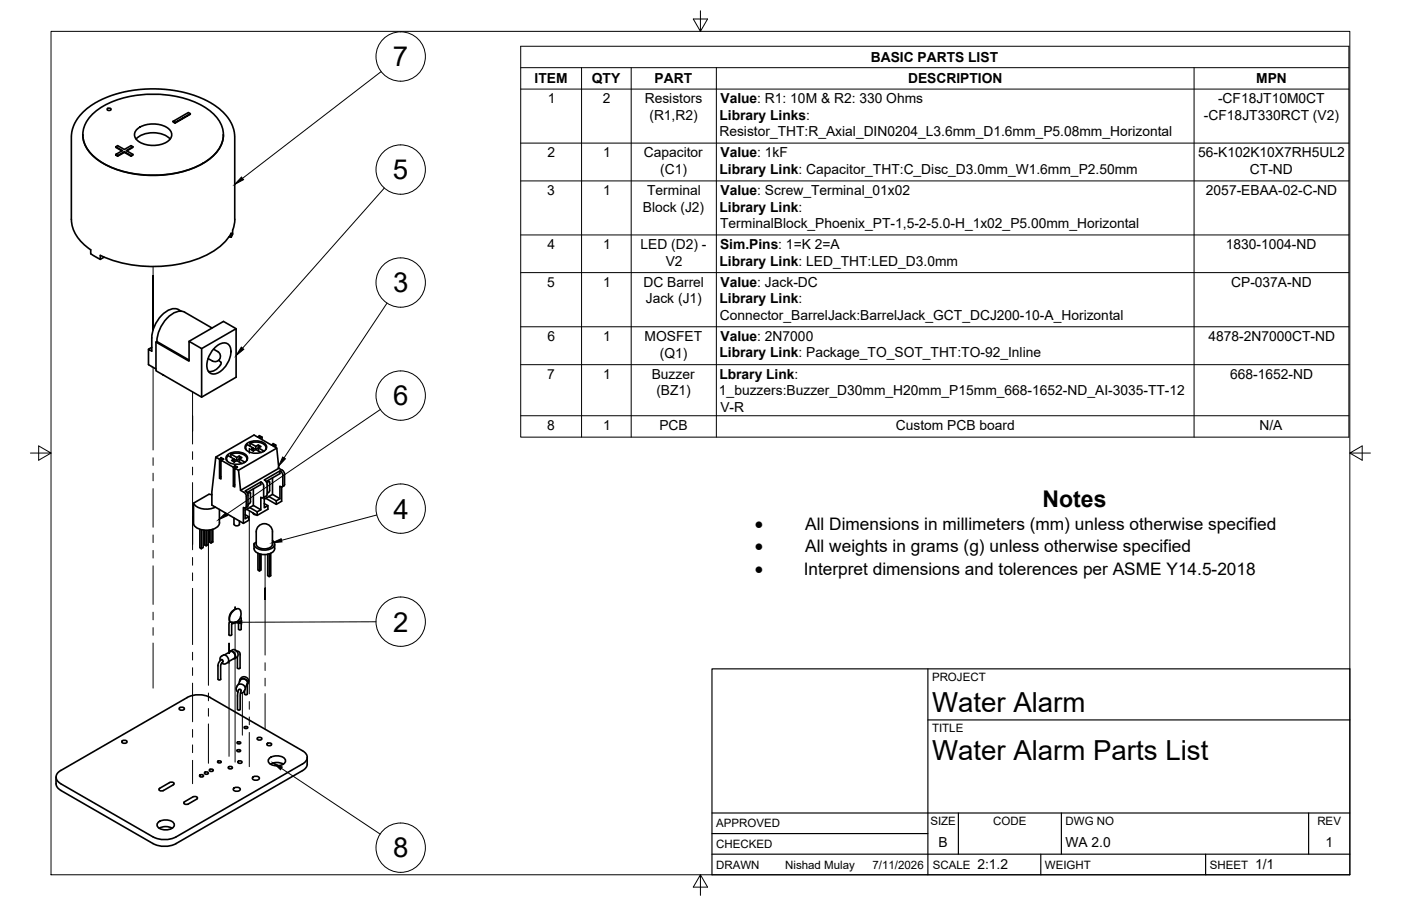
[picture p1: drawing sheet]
<svg xmlns="http://www.w3.org/2000/svg" width="432mm" height="279mm" viewBox="0 0 432 279" stroke-linecap="round" stroke-linejoin="round" font-family="sans-serif">
<!-- layer: Visible -->
<g fill="none" stroke="#000" stroke-width=".51">
<path d="M28 35.7a25.5 25.5 0 0 1 17.3-6.6 29.4 29.4 0 0 1 20 5.6 8.4 8.4 0 0 1 0 13.7 29.9 29.9 0 0 1-21.8 5.5 24.8 24.8 0 0 1-15.5-6.5 8.1 8.1 0 0 1 0-11.7zM33.2 33.4l.6-.1 .4 .5-.7 .3-.5-.3zM42.5 39.7a8.2 8.2 0 0 1 9.9 .5 2.36 2.36 0 0 1-1.1 3.7 8.4 8.4 0 0 1-9.3-1 2.2 2.2 0 0 1 .5-3.2zM53.4 37.4l.6 .4v.2l-.6-.4zM54 37.8l4.7-2.7v.1l-4.7 2.8M58.7 35.1l-.6-.4-4.7 2.7M25.5 41.6a10.1 10.1 0 0 0 5.7 8.4 33.5 33.5 0 0 0 32 0 10.4 10.4 0 0 0 5.7-8.4M35.7 45.3l2 1.1-2 1.2 .6 .6-.6-.6M37.6 46.5l-1.9-1.1v-.1l.6-.4 2 1.2 2.1-1.2 .6 .4v.1l-1.9 1.1M38.3 47l2.1 1.2v-.2l.6-.4M38.3 46.8l-2 1.2M40.4 48l-2.1-1.2v.2l-2 1.2"/>
<path d="M41 45.3l-2.1 1.1 2.1 1.2v.2l-.6 .4M41.9 42.9a8 8 0 0 1 10.5 0M68.8 41.6h.1M22 67.7v-26l.6-2.8 1.3-2.3 1.8-2.1 2.4-1.9 3.3-1.9 3-1.3 3.3-.9 3.7-.7 3.6-.3h4.3l3.6 .3 3.8 .7 3.3 .9 3 1.3 2 1.1 2.6 1.7 2.1 2.1 1.5 2.2 .8 2 .3 2.3 .1 26.1-.7 2.7M22 67.7a11.6 11.6 0 0 0 6 9.3v1.3l2.9 1.7M32.1 79.3l-1.2 .7M71.2 71.9v1.3l-.7-.2M71.3 71.9a21.1 21.1 0 0 1-13.7 9 40.7 40.7 0 0 1-26.7-2.2v1.3M71.7 70.9v1.3M71.7 72.1l-.4 1M55.9 96a4 4 0 0 0-5.4 .7 10.8 10.8 0 0 0-3.7 7.5v4.1l-1-.6v4.8l2.3 1.3M46.8 107.1l-1 .6"/>
<path d="M48.1 105.5l10.2 5.9v-6.1l3.8 2.2v15M48.4 105.3l-.3 .2v8.8l14 8.2 10.7-6.2v-14.9l-10.7 6.1M48.4 105.3l9.9 5.7M50.2 115.5l.2 .2M65.3 101.2l-8.4-4.9a4.8 4.8 0 0 0-5.5 1.9 11.2 11.2 0 0 0-3 7.1M65.8 107.7a2.61 2.61 0 0 1 2.1 2.2 1.66 1.66 0 0 1-2.4 1.4l-1.4-.7M66.2 107.3a3.2 3.2 0 0 1 4.4-.9 5.9 5.9 0 0 1-1.3 6.8l-.5 .6a3.2 3.2 0 0 1-4.4 .9 5.9 5.9 0 0 1 1.2-6.8zM67.4 111.1l.8 .9a3.6 3.6 0 0 1-3.9 2.6M72.8 101.4l-3.9-2.3-10.6 6.2M75.7 138.2v.3M76 136.9a4.6 4.6 0 0 1 6 .3 1.63 1.63 0 0 1-1.4 2.3 4.5 4.5 0 0 1-4.9-1 1.25 1.25 0 0 1 .3-1.6zM76.2 137.1l2.6 1.5 .9-.4"/>
<path d="M76.2 137.1l-.4 .6v1M77.1 136.6l1.7 1.1 .8-.5 .8 .5-.7 .5v.9M77.1 136.6v1M77.1 136.6a3.9 3.9 0 0 1 4.9 1.3l-.1 .8M78.8 137.7v.9l-.7 .5-.8-.5 .7-.4v.8M78.8 138.6l1.7 1M79.6 137.2v1M79.7 138.2l1.7 .9M80.8 134.8v.8M82 138.2v.3M85 137.3v.7M85.3 138.2l-11.8 6.8"/>
<path d="M59.7 155.2a4.9 4.9 0 0 0 5.7 1.6l1-.4M65.3 152.6l-.9-.2-4.8 2.8v6.5a5.3 5.3 0 0 0 7.3 .9l.7-.9v-.5v-4.1M66.5 141l1.2 .6v5.9l.4 .2v-5.8l3.8 2.2v5.8l.4 .3v-5.9l1.2 .7 .6 6.2a2.1 2.1 0 0 1 1.8 1.9v3.4l-.4 .2-.5-.2v4.9l-9.7-5.6v-4.1zM66.5 141l11.8-6.8 1.2 .6 .4-.5 .9 .5-.9 .3 3.8 2.2 .5-.5 .8 .5-.9 .2 1.2 .7 .6 6.2a2.11 2.11 0 0 1 1.8 1.8v3.2l-.2 .4M68.1 147l-.4 .5M68.1 141.1v.8l.9-.3-.9-.5-.4 .5M69.8 141.6v.3M70.1 140.3a4.6 4.6 0 0 1 6 .4 1.63 1.63 0 0 1-1.4 2.2 4.5 4.5 0 0 1-4.9-1 1.25 1.25 0 0 1 .3-1.6zM71.2 140l1.8 1.1 .7-.5 .8 .5-.7 .5v.9M71.2 140v1M71.2 140a3.9 3.9 0 0 1 4.9 1.3l-.1 .8M72.1 159.7v2a.97 .97 0 0 0 1.7 0v-1"/>
<path d="M72.3 149.5l-.4 .4M72.4 143.6l-.1 .7 .9-.2-.8-.5-.5 .5M73 141.1v.9l-.8 .5-.8-.5 .7-.4v.8M73 142l1.6 1M73.7 140.6v1M73.8 141.6l-.8 .4-2.6-1.5-.5 .6v1M73.8 141.6l1.7 .9M75.5 156.7v3.3l1.2-.7v1.1l-1.7 1M75.5 158.7l1.2 .6M76.1 141.6v.3M76.2 156.3l-.5 .3M76.2 156.3l.2-.2 .1-3.4-.3-.7-.7-.6 4.9-2.8 .2 .1 .6 .9 .1 3.5-.2 .4-.7-.1v3.8l-1.1 .6"/>
<path d="M76.9 151.9l-.6 .3M76.9 155.3l-.5 .2M76.9 151.9l.3 .2v2.6l-.3 .6M77 156.5l2.3 1.3v1.1M77 156.5l1.1-.6 2.3 1.3M77 156.5l-1.5 .8M78 158.2l.3 .4 .7 .1M78.1 150.8v5.1M80.4 148.6v.8l-4.3 2.5M81.4 155.3l1.2 .6v1.1l-3.3 1.9-3.3-1.8M81.4 153.3v3.3l1.2-.7M82.9 153.1l2.3 1.4v1"/>
<path d="M82.9 153.1l1.1-.6 2.3 1.3M82.9 153.1l-1.5 .8M83.1 148.7v2.6M83.1 148.7l-.2-.3-.7 .4M83.1 151.3l-.2 .4-.6 .4M84 147.4v5.1M85.9 144.4l-11.8 6.8M86.3 145.2v.9l-4.3 2.4M86.8 150.2v4.4l-1.6 .9-3.3-1.8M87.2 149.7l-.1-3.5-.8-1-4.9 2.8 .9 1v3.5l-.2 .4-1 .6M87.2 149.7l-.2 .4-.7-.1v3.8l-1.1 .7M87.5 149.8l-.5 .3"/>
<path d="M61.6 163.2v5.7l.4 .3M62 163.4v5.8M62.6 163.5v5.4l-.6 .3M63.1 163.5v4.6l.4 .2M64.1 163.5v4.5l-.6 .3v-4.7M64.6 163.5v3.7l.4 .3M65.6 163.2v3.9l-.6 .4v-4.1M78.3 167.8a2.64 2.64 0 0 0 3.2 3.2 2.62 2.62 0 0 0 3.1-3.2M79.5 170.6v5.2l.5 .3M79.9 162.1a2.51 2.51 0 0 1 2.7-.4 2.51 2.51 0 0 1 1.4 2.3v3.8a2.9 2.9 0 0 1-4.3 1l-.7-1v-3.8a2.5 2.5 0 0 1 .9-1.9zM80 170.8v5.3l.5-.3v-4.9M82.5 170.9v6.6l.5 .3"/>
<path d="M83.4 170.6v6.9l-.4 .3v-7M84 166.7a1.37 1.37 0 0 1 .6 1.4 1.37 1.37 0 0 1-1.1 1.1 4.4 4.4 0 0 1-5-.8l-.2-.8 .7-.4M70.8 191.7l-.2 .7v3.3l.4 .3 .4-.3 .2-3.7-.6-.1a3.1 3.1 0 0 1 2.5-4.2 2.31 2.31 0 0 1 .1 3.5l-1.2 .9-.9 .2M73 187.7a3 3 0 0 0-2.2 3.9M74.1 190.2l.2 .5v3.3l-.1 .2-.7-.2v-2.7M55.2 218.4a.86 .86 0 0 1 .9-.4 .86 .86 0 0 1 .7 .7 .86 .86 0 0 1-.9 .4 .86 .86 0 0 1-.7-.7zM67.8 203.8l.5-.4 .5 .6-.8 1.1v4.4l-.4 .2-.4-.2v-4.4zM67.9 203.7l-.1-.7 .3-.5a1.35 1.35 0 0 1 2.1 .2 1.35 1.35 0 0 1-.7 2l-.5 .1-.7-.4M70.8 201.1l.1-.3a1.44 1.44 0 0 1 1.4 .8 1.44 1.44 0 0 1-.1 1.5h-.2M71 200.8l1.1-.5 .6 .2 .4 .5 .3 .8-.1 .6-1 .7M71.1 200.9l-1.9 1.1M71.1 200.9a1.38 1.38 0 0 1 1.2 2.1l-1.9 1"/>
<path d="M73 200.8l.7 .2 .3 .6v4.4l-.4 .2-.4-.2v-3.5M73.3 213.4l-.5-1.1a1.38 1.38 0 0 1 1.9-1.2 1.38 1.38 0 0 1 .5 2.2l-1.1 .4M73.6 212.7l.4-.1 .3 .3-.3 1.6v4.3l-.4 .2-.4-.3v-4.4zM73.8 210.3a1.31 1.31 0 0 1 1.5-1 1.31 1.31 0 0 1 1.1 1.4l-.4 .6M73.9 209.8l.6-.9 1.3-.1 .8 1-.3 1.1M74 209.9l-.6 1.2M74 209.9a1.23 1.23 0 0 1 1.5-.4 1.23 1.23 0 0 1 .7 1.4l-.6 1.3M75.4 212.9v1.1M76.2 211.1v2.9l-.4 .3-.4-.3M17.3 239.6a3.6 3.6 0 0 0 .5 3.4l.9 .7M37.6 228.6a.86 .86 0 0 1 .9-.4 .86 .86 0 0 1 .6 .7 .86 .86 0 0 1-.9 .4 .86 .86 0 0 1-.6-.7zM61.7 239l.6-.1 .4 .5-.7 .2-.5-.2z"/>
<path d="M63.2 238.1h.6l.4 .4-.7 .3-.5-.3zM64.7 237.3l.6-.1 .4 .4-.7 .3-.5-.3zM67.1 234.9l.7-.3 .4 .4-.7 .3zM70.5 236.5l.7-.1 .4 .2a.67 .67 0 0 1-.6 .5 .67 .67 0 0 1-.7-.5zM73 231.4l.7-.2 .4 .4-.7 .2zM73.1 229l.7-.2 .4 .4-.7 .2zM73.5 234.7h.7l.4 .2a.67 .67 0 0 1-.7 .5 .67 .67 0 0 1-.6-.5zM75.2 224.3l.8-.3 .4 .4-.7 .3zM77.8 239.8l1.1-.4a.79 .79 0 0 1 1 .8l-1 .4a.79 .79 0 0 1-1.1-.8zM79.4 227.5l.9-.1 .4 .3a.76 .76 0 0 1-.7 .5 .76 .76 0 0 1-.7-.5zM82.5 229.2l.8-.1 .4 .3a.76 .76 0 0 1-.7 .6 .76 .76 0 0 1-.7-.6zM83 233.9a3.6 3.6 0 0 1 4.9 .3 1.61 1.61 0 0 1-1.7 1.9 2.86 2.86 0 0 1-3.5-1.5z"/>
<path d="M83.3 235.7a4.2 4.2 0 0 1 4 0M94.7 233.6a3.6 3.6 0 0 1-.5 3.3l-1 .8-38.9 22.5a7.8 7.8 0 0 1-7.1 0l-28.5-16.4M47.2 258.1l-28.5-16.4a2.14 2.14 0 0 1-1.4-2 2.14 2.14 0 0 1 1.4-2.1l39-22.5a7.7 7.7 0 0 1 7.1 0l28.4 16.4a2.16 2.16 0 0 1 1.5 2.1 2.16 2.16 0 0 1-1.5 2l-38.9 22.5M47.2 258.1a7.8 7.8 0 0 0 7.1 0M48.7 253.6a3.6 3.6 0 0 1 5 .4 1.61 1.61 0 0 1-1.8 1.8 2.86 2.86 0 0 1-3.5-1.4zM49.1 255.4a4.2 4.2 0 0 1 4 0M49.2 243.1l-.2 .5 1.1 .3 3.3-1.9 .2-.5-1.1-.3-3.3 1.9M59.4 245.8l1-.1 .5 .4-2.9 1.8-.9 .1-.4-.2 .2-.5 2.5-1.5M72 243.2l1-.4a.79 .79 0 0 1 1 .8l-1 .4a.79 .79 0 0 1-1-.8z"/>
</g>
<!-- layer: Tweak Trail -->
<g fill="none" stroke="#000" stroke-width=".31">
<path d="M47.2 82.2v19.5M47.2 113.3v25.5M59.4 120.8v16.1M59.4 139.3v2.4M76.8 139.7v-1.4v1.4M47.2 141.2v2.3M47.2 145.9v2.4M47.2 150.7v11.9M59.4 148.8v20.7M59.4 144.1v2.4M76.8 157.5v56.5M47.2 165v2.3"/>
<path d="M47.2 169.7v2.4M47.2 174.5v11.9M59.4 171.9v2.4M59.4 176.7v2.4M64.2 163.5v47.8M81.7 171v31M47.2 188.8v2.4M47.2 193.5v2.4M47.2 198.3v13.9M59.4 181.4v17.4M72.5 192.1v42.9M72.5 188v-.9v.9"/>
<path d="M59.4 201.1v2.4M59.4 205.9v2.4M59.4 210.7v11.9M64.2 213.7v2.4M64.2 218.5v2.4M70.6 204.6v-.7v29.4M70.6 201.6v-3.3v3.3M74.7 213.7v13M76.8 216.3v2.4M81.7 204.4v2.4M81.7 209.1v2.4M81.7 213.9v10.8"/>
<path d="M59.4 225v2.4M59.4 229.7v2.4M59.4 234.5v7.2M64.2 223.2v12.2M76.8 221.1v2.4M76.8 225.9v10.5"/>
</g>
<!-- layer: Border -->
<path d="M15.7 9.7h400.3v260.1h-400.3zM215.9 3.3v6.4l-2.2-3.8h4.4l-2.2 3.8M9.4 139.7h6.3l-3.8-2.2v4.4l3.8-2.2M416 139.7l3.8 2.2v-4.4l-3.8 2.2h6.4M215.9 269.8l2.2 3.8h-4.4l2.2-3.8v6.3" fill="none" stroke="#000" stroke-width=".31"/>
<!-- layer: Titleblock -->
<path d="M219.4 206.3h196.6v63.5h-196.6zM286 206.3v63.5M286 222h130M219.4 257.1h66.6M219.4 250.7h196.6M295.4 250.7v12.7M327.1 250.7v12.7M403.3 250.7v12.7M219.4 263.4h196.6M320.8 263.4v6.4M371.6 263.4v6.4" fill="none" stroke="#000" stroke-width=".36"/>
<!-- layer: Balloons -->
<g fill="none" stroke="#000" stroke-width=".31">
<circle cx="123.5" cy="17.4" r="7.6"/>
<circle cx="123.5" cy="52.3" r="7.6"/>
<circle cx="123.5" cy="87.1" r="7.6"/>
<circle cx="123.5" cy="122" r="7.6"/>
<circle cx="123.5" cy="156.9" r="7.6"/>
<circle cx="123.5" cy="191.7" r="7.6"/>
<circle cx="123.5" cy="261.4" r="7.6"/>
</g>
<!-- layer: 0 -->
<path d="M74.4 54.6l.7 .8-2.8 1.5zM74.4 107l.7 .7-2.4 2zM67.3 160.3l2.2-2.1 .6 .8zM87.1 140.9l.9 .6-2.1 2.3zM83.8 167.4l2.9-1.3 .2 1zM71.5 191.9l3-.5v1zM84.2 235.3l2.8 1.2-.5 .9z" fill="#000" stroke="#000" stroke-width=".31"/>
<path d="M117.5 22.1l-42.8 32.9M118.4 58l-43.6 49.4M119.3 93.5l-31.8 47.7M117.2 126.3l-47.4 32.3M116.1 158.8l-29.3 7.8M115.9 191.7l-41.4 .2M86.7 237l30.5 20.2" fill="none" stroke="#000" stroke-width=".31"/>
<!-- layer: Custom Tables -->
<g fill="none" stroke="#000" stroke-width=".31">
<path d="M160.5 14.3h255.2v120.5h-255.2zM160.5 20.9h255.2M160.5 27.5h255.2M179.2 20.9v113.9M194.5 20.9v113.9M220.8 20.9v113.9M368 20.9v113.9M160.5 44.1h255.2M160.5 55.8h255.2M160.5 72.5h255.2M160.5 84.1h255.2M160.5 100.8h255.2"/>
<path d="M160.5 112.5h255.2M160.5 128.2h255.2"/>
</g>
<g font-size="8.5">
<text x="121.1" y="20.5">7</text>
<text x="121.1" y="55.3">5</text>
<text x="121.1" y="90.1">3</text>
<text x="121.2" y="125">6</text>
<text x="121.3" y="159.9">4</text>
<text x="121.2" y="194.8">2</text>
<text x="287.3" y="219.5">Water Alarm</text>
<text x="287.3" y="234.5">Water Alarm Parts List</text>
<text x="121.1" y="264.4">8</text>
</g>
<text font-size="7.1" x="321.3" y="156.3">Notes</text>
<g font-size="5.6">
<text x="232.7" y="163.5">·</text>
<text x="232.7" y="170.4">·</text>
<text x="232.7" y="177.2">·</text>
</g>
<g font-size="5.3">
<text x="248.2" y="163.5">All Dimensions in millimeters (mm) unless otherwise specified</text>
<text x="248.2" y="170.4">All weights in grams (g) unless otherwise specified</text>
<text x="247.7" y="177.2">Interpret dimensions and tolerences per ASME Y14.5-2018</text>
</g>
<g font-size="4.3">
<text x="268.4" y="19.1">BASIC PARTS LIST</text>
<text x="164.8" y="25.7">ITEM</text>
<text x="182.4" y="25.6">QTY</text>
<text x="201.8" y="25.7">PART</text>
<text x="279.9" y="25.7">DESCRIPTION</text>
<text x="387.2" y="25.7">MPN</text>
<text x="168.8" y="31.8">1</text>
<text x="185.8" y="31.8">2</text>
<text x="198.7" y="31.8">Resistors</text>
<text x="222.1" y="31.8">Value: R1: 10M &amp; R2: 330 Ohms</text>
<text x="375.4" y="31.8">-CF18JT10M0CT</text>
<text x="200.2" y="36.9">(R1,R2)</text>
<text x="221.7" y="36.9">Library Links:</text>
<text x="371.1" y="37">-CF18JT330RCT (V2)</text>
<text x="221.7" y="42">Resistor_THT:R_Axial_DIN0204_L3.6mm_D1.6mm_P5.08mm_Horizontal</text>
<text x="168.7" y="48.5">2</text>
<text x="185.9" y="48.5">1</text>
<text x="198.4" y="48.5">Capacitor</text>
<text x="203.5" y="53.6">(C1)</text>
<text x="221.7" y="53.6">Library Link: Capacitor_THT:C_Disc_D3.0mm_W1.6mm_P2.50mm</text>
<text x="222.1" y="48.5">Value: 1kF</text>
<text x="369.3" y="48.5">56-K102K10X7RH5UL2</text>
<text x="385.3" y="53.6">CT-ND</text>
<text x="168.7" y="60.1">3</text>
<text x="185.9" y="60.1">1</text>
<text x="198.1" y="65.3">Block (J2)</text>
<text x="199.5" y="60.1">Terminal</text>
<text x="221.7" y="65.3">Library Link:</text>
<text x="222.1" y="60.2">Value: Screw_Terminal_01x02</text>
<text x="371.7" y="60.2">2057-EBAA-02-C-ND</text>
<text x="222" y="70.3">TerminalBlock_Phoenix_PT-1,5-2-5.0-H_1x02_P5.00mm_Horizontal</text>
<text x="168.7" y="76.8">4</text>
<text x="185.9" y="76.8">1</text>
<text x="197.4" y="76.8">LED (D2) -</text>
<text x="221.9" y="76.8">Sim.Pins: 1=K 2=A</text>
<text x="377.8" y="76.8">1830-1004-ND</text>
<text x="205.2" y="81.9">V2</text>
<text x="221.7" y="81.9">Library Link: LED_THT:LED_D3.0mm</text>
<text x="168.7" y="88.4">5</text>
<text x="185.9" y="88.4">1</text>
<text x="198.3" y="88.5">DC Barrel</text>
<text x="222.1" y="88.5">Value: Jack-DC</text>
<text x="379.5" y="88.5">CP-037A-ND</text>
<text x="199.1" y="93.6">Jack (J1)</text>
<text x="221.7" y="93.5">Library Link:</text>
<text x="221.8" y="98.7">Connector_BarrelJack:BarrelJack_GCT_DCJ200-10-A_Horizontal</text>
<text x="168.7" y="105.1">6</text>
<text x="185.9" y="105.1">1</text>
<text x="198.7" y="105.2">MOSFET</text>
<text x="222.1" y="105.1">Value: 2N7000</text>
<text x="372.4" y="105.2">4878-2N7000CT-ND</text>
<text x="203.3" y="110.3">(Q1)</text>
<text x="221.7" y="110.2">Library Link: Package_TO_SOT_THT:TO-92_Inline</text>
<text x="168.7" y="116.8">7</text>
<text x="185.9" y="116.8">1</text>
<text x="200.9" y="116.8">Buzzer</text>
<text x="221.7" y="116.8">Lbrary Link:</text>
<text x="379.1" y="116.8">668-1652-ND</text>
<text x="202.3" y="121.9">(BZ1)</text>
<text x="221.6" y="121.9">1_buzzers:Buzzer_D30mm_H20mm_P15mm_668-1652-ND_AI-3035-TT-12</text>
<text x="222" y="126.9">V-R</text>
<text x="168.7" y="132.5">8</text>
<text x="185.9" y="132.5">1</text>
<text x="203.2" y="132.6">PCB</text>
<text x="276.1" y="132.6">Custom PCB board</text>
<text x="388.2" y="132.6">N/A</text>
<text x="289.3" y="261.2">B</text>
<text x="328.4" y="261.2">WA 2.0</text>
<text x="408.5" y="261.2">1</text>
<text x="301.2" y="268.1">2:1.2</text>
<text x="386.8" y="268.1">1/1</text>
</g>
<g font-size="3.5">
<text x="287.3" y="210.1">PROJECT</text>
<text x="287.3" y="225.8">TITLE</text>
<text x="220.7" y="255.2">APPROVED</text>
<text x="286.7" y="254.5">SIZE</text>
<text x="306.1" y="254.5">CODE</text>
<text x="328.4" y="254.5">DWG NO</text>
<text x="406" y="254.5">REV</text>
<text x="220.7" y="261.5">CHECKED</text>
<text x="220.7" y="267.9">DRAWN</text>
<text x="242" y="267.9">Nishad Mulay</text>
<text x="268.9" y="267.9">7/11/2026</text>
<text x="287.5" y="267.9">SCALE</text>
<text x="322.1" y="267.9">WEIGHT</text>
<text x="372.9" y="267.9">SHEET</text>
</g>
</svg>
